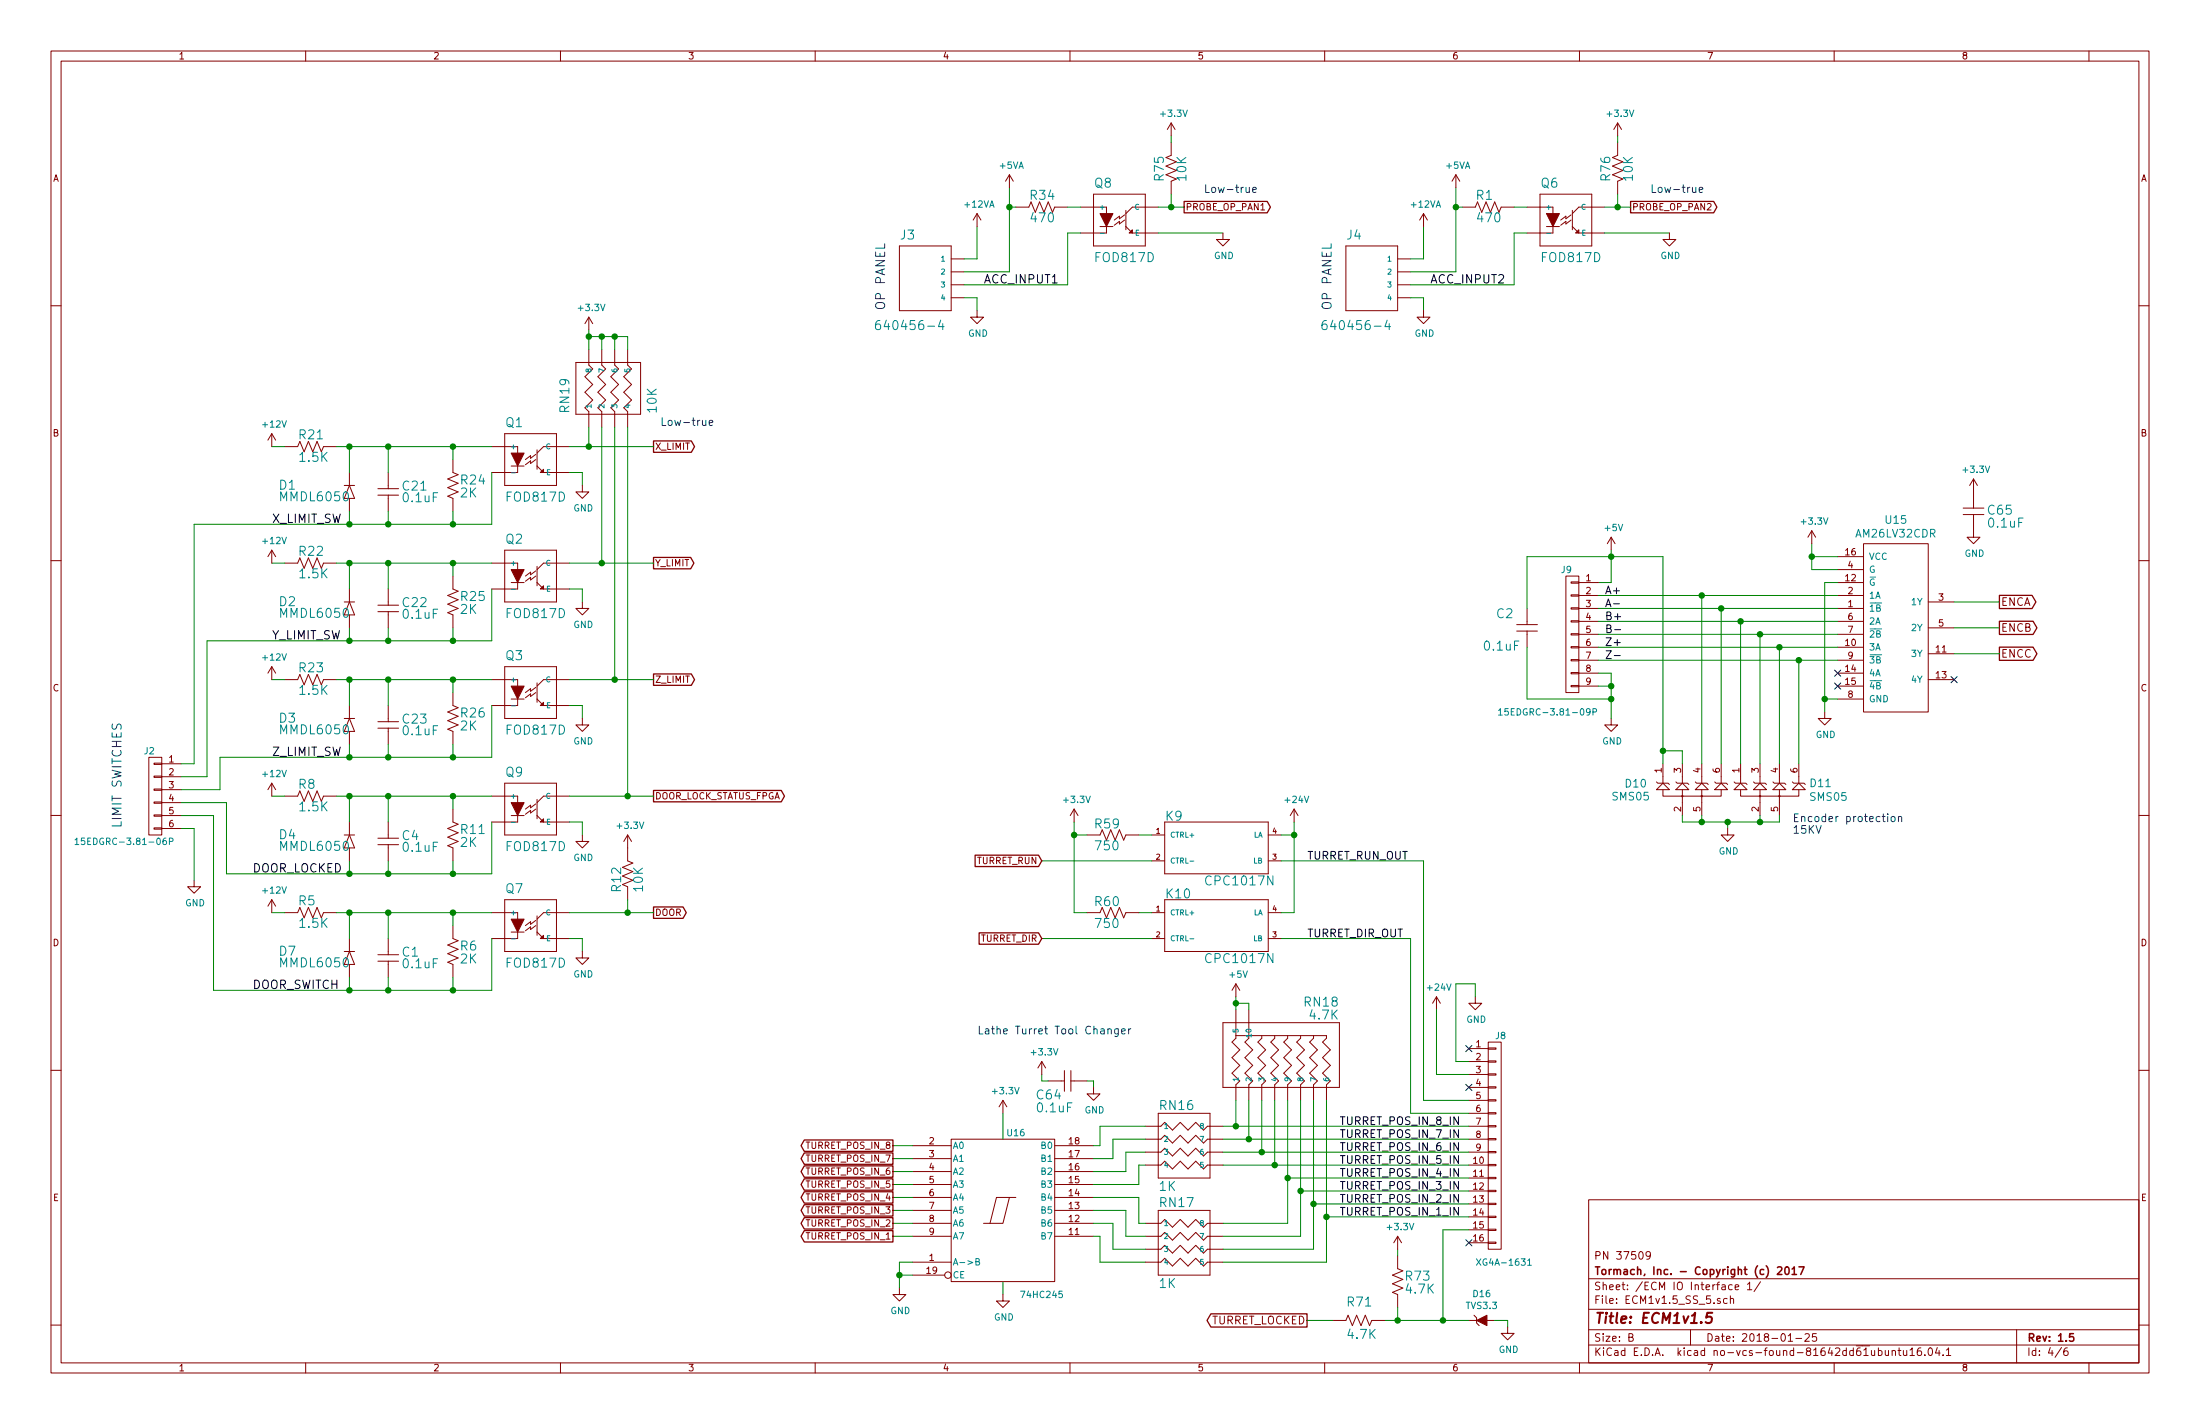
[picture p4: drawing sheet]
<svg xmlns="http://www.w3.org/2000/svg" width="432mm" height="279mm" viewBox="0 0 432 279" stroke-linecap="round" stroke-linejoin="round" font-family="sans-serif">
<g fill="none" stroke="#840000" stroke-width=".2">
<path d="M10 10h411.8v259.4h-411.8zM12 12h407.8v255.4h-407.8zM60 10v2M110 10v2M160 10v2M210 10v2M260 10v2M310 10v2M360 10v2M410 10v2M198.1 34.3l-.7 1.3M198.1 34.3v2.5"/>
<path d="M198.1 34.3l.8 1.3M214.6 38.1h10.2v10.2h-10.2zM229.9 27.9v2.6l-1 .4 2 .9-2 .8 2 .9-2 .8 2 .8-1 .5v2.5M229.9 24.1v2.6M229.9 24.1l-.8 1.3M229.9 24.1l.7 1.3M285.7 34.3l-.7 1.3M285.7 34.3v2.5M285.7 34.3l.8 1.3M302.3 38.1h10.1v10.2h-10.1zM317.5 27.9v2.6l-1 .4 2 .9-2 .8 2 .9-2 .8 2 .8-1 .5v2.5M317.5 24.1v2.6"/>
<path d="M317.5 24.1l-.8 1.3M317.5 24.1l.8 1.3M10 60h2M176.5 48.3h10.2v12.7h-10.2zM186.7 50.8h2.5M186.7 53.3h2.5M186.7 55.9h2.5M186.7 58.4h2.5M191.8 41.9l-.8 1.3M191.8 41.9v2.6M191.8 41.9l.7 1.3M199.4 40.6h2.5l.5-1 .8 2.1 .8-2.1 .9 2.1 .8-2.1 .9 2.1 .4-1.1h2.5"/>
<path d="M212.1 40.6h5.1v1.3M215.9 44.5h2.5M217.2 44.5v1.2h-5.1M220.7 43.2l-1 .7v-.5l-1 .8M220.7 42.2l-1 .7v-.5l-1 .8M221 44.5l1.2 1.2h5.1M221 41.3v3.8M227.3 40.6h-5.1l-1.2 1.3M240 45.7v1.3h1.3l-1.3 1.3-1.2-1.3h1.2M264.2 48.3h10.1v12.7h-10.1zM274.3 50.8h2.6M274.3 53.3h2.6"/>
<path d="M274.3 55.9h2.6M274.3 58.4h2.6M279.4 41.9l-.8 1.3M279.4 41.9v2.6M279.4 41.9l.8 1.3M287 40.6h2.6l.4-1 .8 2.1 .9-2.1 .8 2.1 .9-2.1 .8 2.1 .4-1.1h2.6M299.7 40.6h5.1v1.3M303.5 44.5h2.6M304.8 44.5v1.2h-5.1M308.4 43.2l-1.1 .7v-.5l-1 .8M308.4 42.2l-1.1 .7v-.5l-1 .8M308.6 44.5l1.3 1.2h5.1"/>
<path d="M308.6 41.3v3.8M315 40.6h-5.1l-1.3 1.3M327.7 45.7v1.3h1.2l-1.2 1.3-1.3-1.3h1.3M419.8 60h2M113 71.1h12.7v10.2h-12.7zM115.6 62.2l-.8 1.3M115.6 62.2v2.6M115.6 68.6v3l.7 .8-1.5 1.5 1.5 1.5-1.5 1.6 1.5 1.5-1.5 1.5 .8 .8v3M115.6 62.2l.7 1.3M118.1 68.6v3l.8 .8-1.6 1.5 1.6 1.5-1.6 1.6 1.6 1.5-1.6 1.5 .8 .8v3M120.6 68.6v3l.8 .8-1.5 1.5 1.5 1.5-1.5 1.6 1.5 1.5-1.5 1.5 .7 .8v3M123.2 68.6v3l.8 .8-1.6 1.5 1.6 1.5-1.6 1.6 1.6 1.5-1.6 1.5 .8 .8v3"/>
<path d="M191.8 61v1.2h1.2l-1.2 1.3-1.3-1.3h1.3M279.4 61v1.2h1.3l-1.3 1.3-1.3-1.3h1.3M53.3 85.1v2.5M53.3 85.1l-.7 1.3M53.3 85.1l.8 1.3M55.9 87.6h2.5l.5-1 .8 2 .8-2 .9 2 .8-2 .9 2 .4-1h2.5M67.6 95.3h2M68.6 95.3l1 2.5h-2zM68.6 92.7v2.6M68.6 97.8v2.5M74.2 97.2h4M74.2 95.9h4"/>
<path d="M76.2 92.7v3.2M76.2 97.2v3.1M88.9 90.2v2.5l1 .4-2 .9 2 .8-2 .9 2 .8-2 .9 1 .4v2.5M96.5 87.6h5.1v1.3M99.1 85.1h10.1v10.2h-10.1zM100.3 91.4h2.6M101.6 91.4v1.3h-5.1M105.2 90.2l-1.1 .7v-.5l-1 .8M105.2 89.2l-1.1 .7v-.5l-1 .8M105.4 91.4l1.3 1.3h5.1M105.4 88.3v3.8M111.8 87.6h-5.1l-1.3 1.3"/>
<path d="M114.3 95.3v1.2h1.3l-1.3 1.3-1.3-1.3h1.3M385.3 99.7h4.1M387.3 94v5.7M387.3 94l-.7 1.3M387.3 94l.8 1.3M10 110h2M53.3 108v2.5M53.3 108l-.7 1.2M53.3 108l.8 1.2M55.9 110.5h2.5l.5-1 .8 2 .8-2 .9 2 .8-2 .9 2 .4-1h2.5M67.6 118.1h2M68.6 115.6v2.5"/>
<path d="M68.6 118.1l1 2.6h-2zM74.2 118.7h4M76.2 115.6v3.1M88.9 113v2.6l1 .4-2 .8 2 .9-2 .8 2 .9-2 .8 1 .5v2.5M96.5 110.5h5.1v1.3M99.1 108h10.1v10.1h-10.1zM100.3 114.3h2.6M101.6 114.3v1.3h-5.1M105.2 112l-1.1 .8v-.5l-1 .7M105.2 113l-1.1 .8v-.5l-1 .7M105.4 111.1v3.8M105.4 114.3l1.3 1.3h5.1"/>
<path d="M111.8 110.5h-5.1l-1.3 1.3M114.3 118.1v1.3h1.3l-1.3 1.3-1.3-1.3h1.3M299.7 119.4v3.2M307.3 113h2.6v22.9h-2.6zM308.4 119.3h1.5v.2h-1.5zM308.4 116.7h1.5v.3h-1.5zM308.4 114.2h1.5v.2h-1.5zM309.9 114.3h3.8M309.9 119.4h3.8M309.9 116.8h3.8M316.2 105.4l-.7 1.3M316.2 105.4v2.6"/>
<path d="M316.2 105.4l.8 1.3M355.6 104.1l-.8 1.3M355.6 104.1v2.6M355.6 104.1l.8 1.3M360.7 114.3h5.1M360.7 119.4h5.1M360.7 116.8h5.1M360.7 111.8h5.1M360.7 109.2h5.1M365.8 106.7h12.7v33h-12.7zM378.5 118.1h5M385.3 101h4.1"/>
<path d="M387.3 101v4.4h1.3l-1.3 1.3-1.2-1.3h1.2M419.8 110h2M53.3 130.8v2.6M53.3 130.8l-.7 1.3M53.3 130.8l.8 1.3M55.9 133.4h2.5l.5-1.1 .8 2.1 .8-2.1 .9 2.1 .8-2.1 .9 2.1 .4-1h2.5M68.6 120.7v2.5M68.6 138.4v2.6M74.2 120h4M76.2 120v3.2M76.2 138.4v3.2M88.9 135.9v2.5l1 .5-2 .8 2 .8-2 .9 2 .8-2 .9 1 .4v2.6"/>
<path d="M96.5 133.4h5.1v1.2M99.1 130.8h10.1v10.2h-10.1zM100.3 137.2h2.6M101.6 137.2v1.2h-5.1M105.2 134.9l-1.1 .7v-.5l-1 .8M105.2 135.9l-1.1 .8v-.6l-1 .8M105.4 134v3.8M105.4 137.2l1.3 1.2h5.1M111.8 133.4h-5.1l-1.3 1.2M297.7 123.8h4.1M297.7 122.6h4.1M299.7 123.8v3.2"/>
<path d="M308.4 134.5h1.5v.2h-1.5zM308.4 132h1.5v.2h-1.5zM308.4 129.4h1.5v.3h-1.5zM308.4 126.9h1.5v.2h-1.5zM308.4 124.3h1.5v.3h-1.5zM308.4 121.8h1.5v.2h-1.5zM309.9 121.9h3.8M309.9 124.5h3.8M309.9 129.5h3.8M309.9 127h3.8M309.9 132.1h3.8M309.9 134.6h3.8"/>
<path d="M358.1 139.7v1.3h1.3l-1.3 1.2-1.2-1.2h1.2M360.7 137.2h5.1M360.7 121.9h5.1M360.7 124.5h5.1M360.7 129.5h5.1M360.7 127h5.1M360.7 132.1h5.1M360.7 134.6h5.1M378.5 133.4h5M378.5 123.2h5M378.5 128.3h5M10 160h2"/>
<path d="M29.2 148.6h2.5v15.2h-2.5zM30.2 159.9h1.5v.2h-1.5zM30.2 157.4h1.5v.2h-1.5zM30.2 154.8h1.5v.3h-1.5zM30.2 152.3h1.5v.2h-1.5zM30.2 149.7h1.5v.3h-1.5zM31.7 149.9h3.9M31.7 152.4h3.9M31.7 154.9h3.9M31.7 157.5h3.9M53.3 153.7v2.5M53.3 153.7l-.7 1.2"/>
<path d="M53.3 153.7l.8 1.2M55.9 156.2h2.5l.5-1 .8 2 .8-2 .9 2 .8-2 .9 2 .4-1h2.5M67.6 141h2M68.6 143.5v2.6M68.6 141l1 2.5h-2zM74.2 142.9h4M74.2 141.6h4M76.2 142.9v3.2M88.9 158.8v2.5l1 .4-2 .9 2 .8-2 .9 2 .8-2 .8 1 .5v2.5M96.5 156.2h5.1v1.3M99.1 153.7h10.1v10.1h-10.1zM105.2 157.7l-1.1 .8v-.5l-1 .8"/>
<path d="M105.2 158.8l-1.1 .7v-.5l-1 .8M105.4 156.8v3.9M111.8 156.2h-5.1l-1.3 1.3M114.3 141v1.2h1.3l-1.3 1.3-1.3-1.3h1.3M210.8 158.8l-.7 1.2M210.8 158.8v2.5M210.8 158.8l.8 1.2M254 158.8l-.8 1.2M254 158.8v2.5M254 158.8l.8 1.2M316.2 141v1.2h1.3l-1.3 1.3-1.2-1.3h1.2M325.1 153.4l.3 .3h1"/>
<path d="M326.4 153.7h1l.3 .2M326.4 153.7l1.3 1.2h-2.6zM326.4 154.9v1.3h11.4v-1.3M326.4 149.9v3.8M328.9 153.4l.3 .3h1M330.2 153.7h1l.3 .2M330.2 153.7l1.3 1.2h-2.6zM330.2 149.9v3.8M330.2 154.9v5.1M332.7 153.4l.3 .3h1M334 153.7h1l.3 .2M334 153.7l1.3 1.2h-2.6z"/>
<path d="M334 149.9v3.8M334 154.9v5.1M336.5 153.4l.3 .3h1M337.8 153.7h1l.3 .2M337.8 153.7l1.3 1.2h-2.6zM337.8 149.9v3.8M340.4 153.4l.2 .3h1M341.6 153.7h1l.3 .2M341.6 153.7l1.3 1.2h-2.5zM341.6 154.9v1.3h11.5v-1.3M341.6 149.9v3.8M344.2 153.4l.2 .3h1"/>
<path d="M345.4 153.7h1.1l.2 .2M345.4 153.7l1.3 1.2h-2.5zM345.4 149.9v3.8M345.4 154.9v5.1M348 153.4l.2 .3h1M349.2 153.7h1.1l.2 .2M349.2 153.7l1.3 1.2h-2.5zM349.2 149.9v3.8M349.2 154.9v5.1M351.8 153.4l.2 .3h1.1M353.1 153.7h1l.2 .2M353.1 153.7l1.2 1.2h-2.5z"/>
<path d="M353.1 149.9v3.8M419.8 160h2M30.2 162.4h1.5v.3h-1.5zM31.7 160h3.9M31.7 162.6h3.9M38.1 172.7v1.3h1.3l-1.3 1.3-1.3-1.3h1.3M53.3 176.5l-.7 1.3M53.3 176.5v2.6M53.3 176.5l.8 1.3M55.9 179.1h2.5l.5-1 .8 2 .8-2 .9 2 .8-2 .9 2 .4-1h2.5M67.6 163.8h2M68.6 161.3v2.5"/>
<path d="M68.6 166.4v2.5M68.6 163.8l1 2.6h-2zM74.2 165.7h4M74.2 164.5h4M76.2 161.3v3.2M76.2 165.7v3.2M96.5 179.1h5.1v1.2M99.1 176.5h10.1v10.2h-10.1zM100.3 160h2.6M101.6 160v1.3h-5.1M105.4 179.7v3.8M105.4 160l1.3 1.3h5.1"/>
<path d="M111.8 179.1h-5.1l-1.3 1.2M114.3 163.8v1.3h1.3l-1.3 1.3-1.3-1.3h1.3M123.2 163.8v5.1l1 .4-2 .9 2 .8-2 .9 2 .8-2 .9 1 .4v2.5M123.2 163.8l-.8 1.3M123.2 163.8l.8 1.3M213.4 179.1h2.5l.4-1 .9 2 .8-2 .9 2 .8-2 .8 2 .5-1h2.5M213.4 163.8h2.5l.4-1 .9 2 .8-2 .9 2 .8-2 .8 2 .5-1h2.5M226.1 179.1h2.5M226.1 163.8h2.5M226.1 168.9h2.5M228.6 176.5h20.3v10.2h-20.3zM228.6 161.3h20.3v10.2h-20.3z"/>
<path d="M248.9 179.1h2.6M248.9 163.8h2.6M248.9 168.9h2.6M339.1 162.6v1.2h1.3l-1.3 1.3-1.3-1.3h1.3M67.6 186.7h2M68.6 184.2v2.5M68.6 189.2v2.6M68.6 186.7l1 2.5h-2zM74.2 188.6h4M74.2 187.3h4M76.2 184.2v3.1M76.2 188.6v3.2"/>
<path d="M88.9 181.6v2.6l1 .4-2 .8 2 .9-2 .8 2 .9-2 .8 1 .4v2.6M100.3 182.9h2.6M101.6 182.9v1.3h-5.1M105.2 180.6l-1.1 .8v-.6l-1 .8M105.2 181.6l-1.1 .8v-.5l-1 .7M105.4 182.9l1.3 1.3h5.1M114.3 186.7v1.3h1.3l-1.3 1.2-1.3-1.2h1.3M226.1 184.2h2.5M242.6 193v2.6M242.6 198.1v5.6l-.8 .8 1.5 1.5-1.5 1.5 1.5 1.5-1.5 1.6 1.5 1.5-.7 .8v3M242.6 193l-.8 1.3M242.6 193l.7 1.3"/>
<path d="M245.1 198.1v5.6l-.8 .8 1.6 1.5-1.6 1.5 1.6 1.5-1.6 1.6 1.6 1.5-.8 .8v3M248.9 184.2h2.6M281.9 195.6l-.7 1.3M281.9 195.6v2.5M281.9 195.6l.8 1.3M289.6 195.6v1.3h1.2l-1.2 1.2-1.3-1.2h1.3M10 210h2M196.8 215.9l-.7 1.3M196.8 215.9v2.5M196.8 215.9l.8 1.3M204.5 208.3l-.8 1.3M204.5 208.3v2.5"/>
<path d="M204.5 208.3l.7 1.3M205.7 212.1h3.2M208.9 210.1v4M210.2 210.1v4M210.2 212.1h3.2M214.6 213.4v1.2h1.3l-1.3 1.3-1.2-1.3h1.2M227.3 218.4h10.2v12.7h-10.2zM240 200.7h22.9v12.7h-22.9zM242.6 203.2h17.7v.5l-.7 .8 1.5 1.5-1.5 1.5 1.5 1.5-1.5 1.6 1.5 1.5-.8 .8v3M247.6 203.2v.5l-.7 .8 1.5 1.5-1.5 1.5 1.5 1.5-1.5 1.6 1.5 1.5-.8 .8v3M250.2 203.2v.5l-.8 .8 1.6 1.5-1.6 1.5 1.6 1.5-1.6 1.6 1.6 1.5-.8 .8v3M252.7 203.2v.5l-.7 .8 1.5 1.5-1.5 1.5 1.5 1.5-1.5 1.6 1.5 1.5-.8 .8v3"/>
<path d="M255.3 203.2v.5l-.8 .8 1.5 1.5-1.5 1.5 1.5 1.5-1.5 1.6 1.5 1.5-.7 .8v3M257.8 203.2v.5l-.8 .8 1.6 1.5-1.6 1.5 1.6 1.5-1.6 1.6 1.6 1.5-.8 .8v3M288.3 205.7h3.8M288.3 208.3h3.8M288.3 210.8h3.8M288.3 213.4h3.8M288.3 215.9h3.8M288.3 218.4h3.8M292.1 218.3h1.5v.3h-1.5zM292.1 215.8h1.5v.2h-1.5zM292.1 213.2h1.5v.3h-1.5zM292.1 210.7h1.5v.2h-1.5z"/>
<path d="M292.1 208.2h1.5v.2h-1.5zM292.1 205.6h1.5v.3h-1.5zM292.1 204.5h2.5v40.6h-2.5zM419.8 210h2M179.1 237.5h7.6M179.1 235h7.6M179.1 232.4h7.6M179.1 229.9h7.6M179.1 227.3h7.6M179.1 224.8h7.6M186.7 223.5h20.3v28h-20.3zM198.1 235l-1.3 5h-2.5"/>
<path d="M199.4 235h-3.8l-1.3 5h-1.3M207 237.5h7.6M207 235h7.6M207 232.4h7.6M207 229.9h7.6M207 227.3h7.6M207 224.8h7.6M224.8 228.6h3l.8-.8 1.5 1.6 1.5-1.6 1.6 1.6 1.5-1.6 1.5 1.6 .8-.8h3M224.8 221h3l.8-.8 1.5 1.5 1.5-1.5 1.6 1.5 1.5-1.5 1.5 1.5 .8-.7h3M224.8 223.5h3l.8-.7 1.5 1.5 1.5-1.5 1.6 1.5 1.5-1.5 1.5 1.5 .8-.8h3M224.8 226.1h3l.8-.8 1.5 1.5 1.5-1.5 1.6 1.5 1.5-1.5 1.5 1.5 .8-.7h3M227.3 237.5h10.2v12.7h-10.2z"/>
<path d="M288.3 228.6h3.8M288.3 231.1h3.8M288.3 233.7h3.8M288.3 236.2h3.8M288.3 238.8h3.8M288.3 221h3.8M288.3 223.5h3.8M288.3 226.1h3.8M292.1 238.6h1.5v.3h-1.5zM292.1 236.1h1.5v.2h-1.5zM292.1 233.6h1.5v.2h-1.5zM292.1 231h1.5v.3h-1.5z"/>
<path d="M292.1 228.5h1.5v.2h-1.5zM292.1 225.9h1.5v.3h-1.5zM292.1 223.4h1.5v.2h-1.5zM292.1 220.9h1.5v.2h-1.5zM311.8 235.4h108v32h-108zM10 260h2M176.5 252.7v1.3h1.3l-1.3 1.3-1.2-1.3h1.2M179.1 247.7h7.6M179.1 242.6h7.6M179.1 240h7.6M179.1 250.2h6.3M196.8 254v1.3h1.3l-1.3 1.2-1.2-1.2h1.2"/>
<path d="M207 242.6h7.6M207 240h7.6M224.8 247.7h3l.8-.8 1.5 1.5 1.5-1.5 1.6 1.5 1.5-1.5 1.5 1.5 .8-.7h3M224.8 242.6h3l.8-.8 1.5 1.5 1.5-1.5 1.6 1.5 1.5-1.5 1.5 1.5 .8-.7h3M224.8 240h3l.8-.7 1.5 1.5 1.5-1.5 1.6 1.5 1.5-1.5 1.5 1.5 .8-.8h3M224.8 245.1h3l.8-.8 1.5 1.6 1.5-1.6 1.6 1.6 1.5-1.6 1.5 1.6 .8-.8h3M261.6 259.1h2.6l.4-1 .8 2 .9-2 .8 2 .9-2 .8 2 .4-1h2.6M274.3 242.6v2.5M274.3 246.4v2.5l1 .5-2 .8 2 .8-2 .9 2 .8-2 .9 1 .4v2.5M274.3 242.6l-.7 1.2M274.3 242.6l.8 1.2M288.3 241.3h3.8"/>
<path d="M288.3 243.8h3.8M288.3 259.1h1.5M289.3 258.1l.5 .5v1l.5 .5M291.8 259.1h1.6M292.1 243.7h1.5v.3h-1.5zM292.1 241.2h1.5v.2h-1.5zM311.8 256.9h108M311.8 250.9h108M323.9 246.2l-.3 .3-.4-.1-.1-.2 .1-.6h.4l.2 .1a1.19 1.19 0 0 1-.2 1.3l-.4 .1M339 254.8h-.4l-.3 .2 .1 .7h.6M339.6 254.9l.3-.1h.3l.1 1M339.6 254.3v1.5"/>
<path d="M340 252.1h-.5l-.2 .2v.6l.2 .2 .5-.1M340.6 252.6l.7-.2-.1-.3h-.4l-.2 .2v.7h.6M343 252l.4-.4v1.5M343 253.1h.8M345.5 251.5l-1.2 1.9M419.8 260h2M60 267.4v2M110 267.4v2M160 267.4v2M210 267.4v2M260 267.4v2M295.9 260.4v1.2h1.3l-1.3 1.3-1.3-1.3h1.3"/>
<path d="M310 267.4v2M311.8 263.9h108M311.8 260.9h108M319.7 262.4l.7-.1 .1-.2-.1-.4h-.7v1.5h.6l.2-.2 .1-.3-.4-.3M331.8 260.9v3M351 263.2h.8M352.5 262.6h1.1M354.3 261.8l.5-.1 .3 .1v.3l-.9 1.1h.9M356.5 261.7h-.7l-.1 .7 .2-.1h.5l.2 .2-.1 .5-.2 .2-.6-.2M360 267.4v2M368.7 265h.4l.3 .3-.1 .5-.2 .2-.4-.1M368.7 264.5v1.5"/>
<path d="M370 265l.1 .9 .4 .1 .2-.2M370.7 265v1M371.4 265.1v-.1a.37 .37 0 0 1 .6 .2v.8M371.4 265v1M372.5 265h.6M372.7 264.5v1.3l.4 .2M373.6 265v.8a.39 .39 0 0 0 .6 0M374.2 265v1M374.9 264.9l.4-.4v1.5M374.9 266h.8M377 264.5h-.4a1.11 1.11 0 0 0-.1 1.4l.4 .1 .2-.2 .1-.5-.3-.3-.4 .1-.2 .2M377.8 265.8v.2"/>
<path d="M378.6 264.6l.2-.1a.86 .86 0 0 1 .1 1.5 .79 .79 0 0 1-.3-1.4zM380.2 264.4l-.3 1.1h.9M380.6 265v1M381.4 265.8v.2M382 264.9l.4-.4v1.5M382 266h.9M395.8 260.9v6.5M404.6 264.4l-1.2 1.9M405.8 264.5h-.4a.96 .96 0 0 0 0 1.5l.4-.2 .1-.5-.3-.3-.4 .1-.1 .2M410 267.4v2"/>
<circle cx="330.2" cy="156.2" r=".13"/>
<circle cx="334" cy="156.2" r=".13"/>
<circle cx="345.4" cy="156.2" r=".13"/>
<circle cx="349.3" cy="156.2" r=".13"/>
<circle cx="186.1" cy="250.2" r=".63"/>
</g>
<path d="M348.9 248.7l.6-.1 .2 .4-.9 1.1h.9M350.4 248.7l.4-.1a.94 .94 0 0 1 0 1.5l-.4-.3zM351.7 249l.5-.4v1.5M351.7 250.1h.9M353.1 248.6h1l-.7 1.5M407 261.7h-.8v.7l.2-.1h.5l.1 .2v.5l-.2 .2-.6-.2" fill="none" stroke="#840000" stroke-width=".3"/>
<path d="M336.1 257.6h-1l-.2 .9 .3-.2 .7 .1 .1 .3-.2 .7a.8 .8 0 0 1-1 0" fill="none" stroke="#840000" stroke-width=".41"/>
<g fill="none" stroke="#008484" stroke-width=".2">
<path d="M216 45.8h.7M303.6 45.8h.8M172.7 62.9a.75 .75 0 0 0-.9 .8v.6l.2 .3 .5 .1 .3-.2v-.6l-.1-.2-.5-.1-.4 .3M184.6 62.8l-.4 1.3h1.1M185 63.5v1.2M260.3 62.9a.75 .75 0 0 0-.8 .8v.6l.1 .3 .5 .1 .3-.2 .1-.6-.2-.2-.5-.1-.3 .3M272.3 62.8l-.5 1.3h1.1M272.7 63.5v1.2M100.4 92.8h.8M100.4 115.6h.8M100.4 138.5h.8M294.1 139.4l.4-.4v1.3"/>
<path d="M312.6 139.7l.7-.1v-.4l-.7-.2v1.3M294.1 140.3h.8M14.7 164.8l.4-.4v1.3M14.7 165.7h.8M33.2 165.1l.7-.1v-.4l-.7-.2v1.3M100.4 161.3h.8M233.6 169h.7M100.4 184.2h.8M233.6 184.2h.7M191.5 247.5h.6l.1-.4-.7-.2v1.3h.5l.3-.2v-.2l-.3-.3M289.8 247l.9 1.3M290.7 247l-.9 1.3"/>
<path d="M299.8 247.3l.4-.3v1.3M299.8 248.3h.8"/>
</g>
<g fill="#840000" stroke="#840000" stroke-width=".2">
<path d="M100.3 88.9h2.6l-1.3 2.5z"/>
<path d="M106 92.7l.7-.6v.6z"/>
<path d="M100.3 111.8h2.6l-1.3 2.5z"/>
<path d="M106 115.6l.7-.7v.7z"/>
<path d="M100.3 134.6h2.6l-1.3 2.6z"/>
<path d="M106 138.4l.7-.6v.6z"/>
<path d="M215.9 41.9h2.5l-1.2 2.6z"/>
<path d="M221.6 45.7l.6-.6v.6z"/>
<path d="M303.5 41.9h2.6l-1.3 2.6z"/>
<path d="M309.2 45.7l.7-.6v.6z"/>
<path d="M100.3 180.3h2.6l-1.3 2.6z"/>
<path d="M106 184.2l.7-.7v.7z"/>
<path d="M289.8 259.1l2-1v2z"/>
<path d="M100.3 157.5h2.6l-1.3 2.5z"/>
<path d="M106 161.3l.7-.6v.6z"/>
</g>
<g fill="none" stroke="#840000" stroke-width=".25">
<path d="M232.4 39.5h16.3l.7 1.1-.7 1.2h-16.3zM320 39.5h16.3l.7 1.1-.7 1.2h-16.3zM128.3 86.5h7.4l.6 1.1-.6 1.1h-7.4zM128.3 109.4h7.3l.6 1.1-.6 1.1h-7.3zM392.4 116.8h6.4l.8 1.3-.8 1.3h-6.4zM128.3 132.2h7.4l.6 1.2-.6 1.1h-7.4zM392.4 121.9h6.6l.8 1.3-.8 1.3h-6.6zM392.4 127h6.6l.8 1.3-.8 1.3h-6.6zM128.3 155.1h25l.7 1.1-.7 1.1h-25zM128.3 178h5.8l.6 1.1-.6 1.1h-5.8zM191.4 167.8h12.4l.7 1.1-.7 1.1h-12.4zM192.2 183h11.6l.7 1.2-.7 1.1h-11.6z"/>
<path d="M157.9 223.7h17.4v2.2h-17.4l-.7-1.1zM157.9 226.2h17.4v2.2h-17.4l-.7-1.1zM157.9 228.8h17.4v2.2h-17.4l-.7-1.1zM157.9 231.3h17.4v2.2h-17.4l-.7-1.1zM157.9 233.8h17.4v2.3h-17.4l-.7-1.1zM157.9 236.4h17.4v2.2h-17.4l-.7-1.1zM157.9 238.9h17.4v2.2h-17.4l-.7-1.1zM157.9 241.5h17.4v2.2h-17.4l-.7-1.1zM237.7 257.8h18.8v2.6h-18.8l-.8-1.3z"/>
</g>
<g fill="none" stroke="#0000c2" stroke-width=".2">
<path d="M244.6 36.8v.7a.37 .37 0 0 0 .3 .3 .37 .37 0 0 0 .3-.2M245.2 36.8v1M245.9 37.3l.7-.2-.1-.3h-.4l-.2 .2v.7h.6M332.2 36.8v.7a.37 .37 0 0 0 .3 .3 .37 .37 0 0 0 .3-.2M332.8 36.8v1M333.5 37.3l.7-.2-.1-.3h-.4l-.2 .2 .1 .7h.5M137.9 82.5v.8a.37 .37 0 0 0 .3 .2 .37 .37 0 0 0 .3-.2M138.5 82.5v1M139.2 83l.7-.2-.1-.2-.4-.1-.2 .2 .1 .7h.5M370.5 159.7v.1M370.5 160.2v1M371.2 160.3l.2-.1 .5 .1 .1 .6-.2 .2-.4 .1-.2-.1z"/>
<path d="M372.6 160.3l.2-.1 .4 .1 .1 .9M372.6 160.2v1M217.4 202l.1-.1a.37 .37 0 0 1 .6 .2v.8M219.5 201.9v1.2l-.3 .3-.4-.1M219.5 201.9h-.5l-.2 .2 .1 .7h.6M220.1 202.4l.8-.2-.1-.3h-.5l-.2 .2 .1 .7h.6M221.5 201.9v1M221.9 201.9l-.4 .2"/>
</g>
<path d="M316.7 118.5h1.2M315.2 127.7h1.1l-1.1 1.5h1.1M315.4 123.3l.7-.1 .1-.2-.1-.3-.7-.1v1.5h.6l.2-.1 .1-.4-.4-.3M316.8 128.6h1.2M316.9 123.5h1.2" fill="none" stroke="#000" stroke-width=".2"/>
<path d="M360.1 131.5l1.2 1.2M360.1 134l1.2 1.2M361.3 131.5l-1.2 1.2M361.3 134l-1.2 1.2M382.9 132.7l1.2 1.3M384.1 132.7l-1.2 1.3M287.7 212.8l1.2 1.2M287.7 205.1l1.2 1.2M288.9 212.8l-1.2 1.2M288.9 205.1l-1.2 1.2M287.7 243.2l1.2 1.2M288.9 243.2l-1.2 1.2" fill="none" stroke="#000084" stroke-width=".2"/>
<g fill="none" stroke="#008400" stroke-width=".2">
<path d="M198.1 36.8v16.5h-8.9M229.9 26.7v1.2M229.9 38.1v2.5M285.7 36.8v16.5h-8.8M317.5 26.7v1.2M317.5 38.1v2.5M189.2 58.4h2.6v2.6M191.8 44.5v6.3h-2.6M198.1 40.6h1.3M209.5 40.6h2.6M212.1 45.7h-2.6v10.2h-20.3M227.3 45.7h12.7"/>
<path d="M227.3 40.6h5.1M276.9 58.4h2.5v2.6M279.4 44.5v6.3h-2.5M285.7 40.6h1.3M297.2 40.6h2.5M299.7 45.7h-2.5v10.2h-20.3M315 45.7h12.7M315 40.6h5M115.6 64.8v3.8M115.6 66h7.6v2.6M118.1 66v2.6M120.6 66v2.6"/>
<path d="M53.3 87.6h2.6M66 87.6h30.5M68.6 87.6v5.1M76.2 87.6v5.1M88.9 87.6v2.6M96.5 92.7v10.2h-58.4v47h-2.5M111.8 87.6h16.5M111.8 92.7h2.5v2.6M115.6 83.8v3.8M118.1 83.8v26.7M120.6 83.8v49.6M123.2 83.8v72.4"/>
<path d="M53.3 110.5h2.6M66 110.5h30.5M68.6 100.3v2.6M68.6 110.5v5.1M76.2 100.3v2.6M76.2 110.5v5.1M88.9 100.3v2.6M88.9 110.5v2.5M96.5 115.6v10.1h-55.9v26.7h-5M111.8 110.5h16.5M111.8 115.6h2.5v2.5M299.7 119.4v-10.2h26.7v40.7"/>
<path d="M313.7 116.8h47M313.7 119.4h47M316.2 108v6.3h-2.5M334 116.8v33.1M337.8 119.4v30.5M355.6 109.2h5.1M355.6 106.7v5.1h5.1M360.7 114.3h-2.6v25.4M383.5 118.1h8.9M53.3 133.4h2.6M66 133.4h30.5M68.6 123.2v2.5"/>
<path d="M68.6 133.4v5M76.2 123.2v2.5M76.2 133.4v5M88.9 123.2v2.5M88.9 133.4v2.5M96.5 138.4v10.2h-53.3v6.3h-7.6M111.8 133.4h16.5M111.8 138.4h2.5v2.6M299.7 127v10.2h16.5M313.7 132.1h2.5v8.9M313.7 134.6h2.5M313.7 121.9h47"/>
<path d="M313.7 124.5h47M313.7 127h47M313.7 129.5h47M341.6 121.9v28M345.4 124.5v25.4M349.2 127v22.9M353.1 129.5v20.4M358.1 137.2h2.6M383.5 123.2h8.9M383.5 128.3h8.9M35.6 157.5h8.8v14h52.1v-10.2M53.3 156.2h2.6"/>
<path d="M66 156.2h30.5M68.6 146.1v2.5M68.6 156.2v5.1M76.2 146.1v2.5M76.2 156.2v5.1M88.9 146.1v2.5M88.9 156.2v2.6M111.8 156.2h16.5M326.4 147.3h3.8v2.6M35.6 162.6h2.5v10.1M35.6 160h6.3v34.3h54.6v-10.1M53.3 179.1h2.6"/>
<path d="M66 179.1h30.5M68.6 168.9v2.6M68.6 179.1v5.1M76.2 168.9v2.6M76.2 179.1v5.1M88.9 168.9v2.6M88.9 179.1v2.5M111.8 161.3h2.5v2.5M111.8 179.1h16.5M123.2 176.5v2.6M204.5 168.9h21.6M210.8 161.3v17.8h2.6"/>
<path d="M210.8 163.8h2.6M223.5 179.1h2.6M223.5 163.8h2.6M251.5 168.9h27.9v47h8.9M251.5 163.8h2.5M254 161.3v17.8h-2.5M330.2 160v1.3h19v-1.3M334 160v1.3M339.1 161.3v1.3M345.4 160v1.3M68.6 191.8v2.5M76.2 191.8v2.5"/>
<path d="M88.9 191.8v2.5M111.8 184.2h2.5v2.5M204.5 184.2h21.6M242.6 195.6v2.5M242.6 196.9h2.5v1.2M251.5 184.2h25.4v34.2h11.4M281.9 198.1v12.7h6.4M289.6 195.6v-2.6h-3.9v15.3h2.6M196.8 218.4v5.1M204.5 210.8v1.3h1.2M213.4 212.1h1.2v1.3M242.6 215.9v5.1"/>
<path d="M245.1 215.9v7.6M247.6 215.9v10.2M250.2 215.9v12.7M252.7 215.9v24.1h-12.7M255.3 215.9v26.7h-15.3M257.8 215.9v29.2h-17.8M260.3 215.9v31.8h-20.3M175.3 235h3.8M175.3 237.5h3.8M175.3 232.4h3.8M175.3 229.9h3.8M175.3 227.3h3.8"/>
<path d="M175.3 224.8h3.8M214.6 235h8.9v5h1.3M214.6 237.5h6.4v5.1h3.8M224.8 228.6h-1.3v3.8h-8.9M224.8 226.1h-3.8v3.8h-6.4M224.8 223.5h-6.4v3.8h-3.8M224.8 221h-8.9v3.8h-1.3M240 228.6h48.3M240 226.1h48.3M240 223.5h48.3M240 221h48.3M252.7 231.1h35.6"/>
<path d="M255.3 233.7h33M257.8 236.2h30.5M260.3 238.8h28M175.3 240h3.8M175.3 242.6h3.8M176.5 250.2h2.6M179.1 247.7h-2.6v5M196.8 251.5v2.5M214.6 240h3.8v5.1h6.4M214.6 242.6h1.3v5.1h8.9M256.5 259.1h5.1M271.8 259.1h16.5"/>
<path d="M274.3 245.1v1.3M274.3 256.5v2.6M288.3 241.3h-5.1v17.8M293.4 259.1h2.5v1.3"/>
</g>
<g fill="#008400" stroke="#008400" stroke-width=".25">
<circle cx="198.1" cy="40.6" r=".51"/>
<circle cx="88.9" cy="87.6" r=".51"/>
<circle cx="76.2" cy="87.6" r=".51"/>
<circle cx="68.6" cy="87.6" r=".51"/>
<circle cx="88.9" cy="110.5" r=".51"/>
<circle cx="76.2" cy="110.5" r=".51"/>
<circle cx="68.6" cy="110.5" r=".51"/>
<circle cx="88.9" cy="133.4" r=".51"/>
<circle cx="76.2" cy="133.4" r=".51"/>
<circle cx="68.6" cy="133.4" r=".51"/>
<circle cx="76.2" cy="102.9" r=".51"/>
<circle cx="88.9" cy="102.9" r=".51"/>
<circle cx="68.6" cy="102.9" r=".51"/>
<circle cx="76.2" cy="125.7" r=".51"/>
<circle cx="88.9" cy="125.7" r=".51"/>
<circle cx="68.6" cy="125.7" r=".51"/>
<circle cx="76.2" cy="148.6" r=".51"/>
<circle cx="88.9" cy="148.6" r=".51"/>
<circle cx="68.6" cy="148.6" r=".51"/>
<circle cx="285.7" cy="40.6" r=".51"/>
<circle cx="88.9" cy="179.1" r=".51"/>
<circle cx="76.2" cy="179.1" r=".51"/>
<circle cx="68.6" cy="179.1" r=".51"/>
<circle cx="76.2" cy="194.3" r=".51"/>
<circle cx="88.9" cy="194.3" r=".51"/>
<circle cx="68.6" cy="194.3" r=".51"/>
<circle cx="345.4" cy="161.3" r=".51"/>
<circle cx="339.1" cy="161.3" r=".51"/>
<circle cx="334" cy="161.3" r=".51"/>
<circle cx="316.2" cy="137.2" r=".51"/>
<circle cx="316.2" cy="109.2" r=".51"/>
<circle cx="334" cy="116.8" r=".51"/>
<circle cx="337.8" cy="119.4" r=".51"/>
<circle cx="341.6" cy="121.9" r=".51"/>
<circle cx="345.4" cy="124.5" r=".51"/>
<circle cx="349.2" cy="127" r=".51"/>
<circle cx="353.1" cy="129.5" r=".51"/>
<circle cx="355.6" cy="109.2" r=".51"/>
<circle cx="358.1" cy="137.2" r=".51"/>
<circle cx="176.5" cy="250.2" r=".51"/>
<circle cx="210.8" cy="163.8" r=".51"/>
<circle cx="254" cy="163.8" r=".51"/>
<circle cx="242.6" cy="196.9" r=".51"/>
<circle cx="316.2" cy="134.6" r=".51"/>
<circle cx="252.7" cy="231.1" r=".51"/>
<circle cx="255.3" cy="233.7" r=".51"/>
<circle cx="257.8" cy="236.2" r=".51"/>
<circle cx="260.3" cy="238.8" r=".51"/>
<circle cx="250.2" cy="228.6" r=".51"/>
<circle cx="247.7" cy="226.1" r=".51"/>
<circle cx="245.1" cy="223.5" r=".51"/>
<circle cx="242.6" cy="221" r=".51"/>
<circle cx="115.6" cy="66" r=".51"/>
<circle cx="118.1" cy="66" r=".51"/>
<circle cx="120.7" cy="66" r=".51"/>
<circle cx="115.6" cy="87.6" r=".51"/>
<circle cx="118.1" cy="110.5" r=".51"/>
<circle cx="120.7" cy="133.4" r=".51"/>
<circle cx="123.2" cy="179.1" r=".51"/>
<circle cx="229.9" cy="40.6" r=".51"/>
<circle cx="317.5" cy="40.6" r=".51"/>
<circle cx="274.3" cy="259.1" r=".51"/>
<circle cx="283.2" cy="259.1" r=".51"/>
<circle cx="326.4" cy="147.3" r=".51"/>
<circle cx="88.9" cy="156.2" r=".51"/>
<circle cx="76.2" cy="156.2" r=".51"/>
<circle cx="68.6" cy="156.2" r=".51"/>
<circle cx="76.2" cy="171.5" r=".51"/>
<circle cx="88.9" cy="171.5" r=".51"/>
<circle cx="68.6" cy="171.5" r=".51"/>
<circle cx="123.2" cy="156.2" r=".51"/>
</g>
<text font-size="2.8" fill="#840000" x="312.8" y="259.7">Title: ECM1v1.5</text>
<g font-size="2.5" fill="#008484">
<text x="228.4" y="35.4" transform="rotate(-90 228.4 35.4)">R75</text>
<text x="232.9" y="35.4" transform="rotate(-90 232.9 35.4)">10K</text>
<text x="316.1" y="35.4" transform="rotate(-90 316.1 35.4)">R76</text>
<text x="320.5" y="35.4" transform="rotate(-90 320.5 35.4)">10K</text>
<text x="202.3" y="39.2">R34</text>
<text x="214.9" y="36.8">Q8</text>
<text x="289.8" y="39.2">R1</text>
<text x="302.5" y="36.8">Q6</text>
<text x="176.8" y="47">J3</text>
<text x="202.5" y="43.6">470</text>
<text x="264.4" y="47">J4</text>
<text x="290.1" y="43.6">470</text>
<text x="215.1" y="51.4">FOD817D</text>
<text x="302.8" y="51.4">FOD817D</text>
<text x="173.3" y="64.8">640456-4</text>
<text x="260.9" y="64.8">640456-4</text>
<text x="99.3" y="83.8">Q1</text>
<text x="111.8" y="80.8" transform="rotate(-90 111.8 80.8)">RN19</text>
<text x="128.9" y="80.9" transform="rotate(-90 128.9 80.9)">10K</text>
<text x="58.8" y="86.2">R21</text>
<text x="58.9" y="90.6">1.5K</text>
<text x="90.6" y="95.1">R24</text>
<text x="54.8" y="96.1">D1</text>
<text x="55.2" y="98.4">MMDL6050</text>
<text x="79.1" y="96.3">C21</text>
<text x="79.2" y="98.6">0.1uF</text>
<text x="90.4" y="97.6">2K</text>
<text x="99.6" y="98.4">FOD817D</text>
<text x="390.3" y="101">C65</text>
<text x="99.3" y="106.7">Q2</text>
<text x="390.4" y="103.5">0.1uF</text>
<text x="58.8" y="109.1">R22</text>
<text x="58.9" y="113.5">1.5K</text>
<text x="54.8" y="118.9">D2</text>
<text x="79.1" y="119.1">C22</text>
<text x="90.6" y="117.9">R25</text>
<text x="55.2" y="121.2">MMDL6050</text>
<text x="79.2" y="121.4">0.1uF</text>
<text x="90.4" y="120.5">2K</text>
<text x="99.6" y="121.3">FOD817D</text>
<text x="293.8" y="121.3">C2</text>
<text x="58.8" y="131.9">R23</text>
<text x="99.3" y="129.5">Q3</text>
<text x="291.5" y="127.7">0.1uF</text>
<text x="58.9" y="136.3">1.5K</text>
<text x="54.8" y="141.8">D3</text>
<text x="79.1" y="142">C23</text>
<text x="90.4" y="143.3">2K</text>
<text x="90.6" y="140.8">R26</text>
<text x="55.2" y="144.1">MMDL6050</text>
<text x="79.2" y="144.3">0.1uF</text>
<text x="99.6" y="144.1">FOD817D</text>
<text x="58.6" y="154.8">R8</text>
<text x="99.3" y="152.4">Q9</text>
<text x="58.9" y="159.2">1.5K</text>
<text x="228.8" y="161">K9</text>
<text x="54.8" y="164.7">D4</text>
<text x="55.2" y="167">MMDL6050</text>
<text x="79" y="164.8">C4</text>
<text x="79.2" y="167.1">0.1uF</text>
<text x="90.4" y="166.2">2K</text>
<text x="90.6" y="163.7">R11</text>
<text x="99.6" y="167">FOD817D</text>
<text x="215" y="162.6">R59</text>
<text x="215.2" y="166.9">750</text>
<text x="237" y="173.7">CPC1017N</text>
<text x="58.6" y="177.6">R5</text>
<text x="99.3" y="175.3">Q7</text>
<text x="121.9" y="174.9" transform="rotate(-90 121.9 174.9)">R12</text>
<text x="126.2" y="174.9" transform="rotate(-90 126.2 174.9)">10K</text>
<text x="215" y="177.8">R60</text>
<text x="229" y="176.3">K10</text>
<text x="58.9" y="182.1">1.5K</text>
<text x="215.2" y="182.1">750</text>
<text x="54.8" y="187.5">D7</text>
<text x="55.2" y="189.8">MMDL6050</text>
<text x="79" y="187.7">C1</text>
<text x="79.2" y="190">0.1uF</text>
<text x="90.4" y="186.5">R6</text>
<text x="90.4" y="189.1">2K</text>
<text x="99.6" y="189.9">FOD817D</text>
<text x="237" y="189">CPC1017N</text>
<text x="256.1" y="197.5">RN18</text>
<text x="257.2" y="200.1">4.7K</text>
<text x="203.6" y="215.7">C64</text>
<text x="203.7" y="218.3">0.1uF</text>
<text x="227.8" y="217.8">RN16</text>
<text x="227.6" y="233.7">1K</text>
<text x="227.8" y="236.9">RN17</text>
<text x="276" y="251.3">R73</text>
<text x="227.6" y="252.7">1K</text>
<text x="264.5" y="256.4">R71</text>
<text x="276" y="253.8">4.7K</text>
<text x="264.6" y="262.7">4.7K</text>
</g>
<g font-size="2.5" fill="#0000c2">
<text x="173.7" y="61" transform="rotate(-90 173.7 61)">OP PANEL</text>
<text x="261.4" y="61" transform="rotate(-90 261.4 61)">OP PANEL</text>
<text x="23.9" y="162.6" transform="rotate(-90 23.9 162.6)">LIMIT SWITCHES</text>
</g>
<g font-size="2.3">
<text x="193" y="55.6">ACC_INPUT1</text>
<text x="280.7" y="55.6">ACC_INPUT2</text>
<text x="53.3" y="102.6">X_LIMIT_SW</text>
<text x="53.3" y="125.5">Y_LIMIT_SW</text>
<text x="53.3" y="148.3">Z_LIMIT_SW</text>
<text x="49.5" y="171.2">DOOR_LOCKED</text>
<text x="49.5" y="194.1">DOOR_SWITCH</text>
</g>
<g font-size="2.1" fill="#0000c2">
<text x="236.2" y="37.8">Low-true</text>
<text x="323.8" y="37.8">Low-true</text>
<text x="129.5" y="83.6">Low-true</text>
<text x="351.8" y="161.3">Encoder protection</text>
<text x="351.8" y="163.6">15KV</text>
<text x="191.8" y="202.9">Lathe Turret Tool Changer</text>
</g>
<g font-size="2.1" fill="#008484">
<text x="364.4" y="105.5">AM26LV32CDR</text>
<text x="370.2" y="102.8">U15</text>
<text x="319.1" y="154.5">D10</text>
<text x="355.4" y="154.4">D11</text>
<text x="316.6" y="157">SMS05</text>
<text x="355.4" y="157.1">SMS05</text>
</g>
<g font-size="2.1">
<text x="315" y="116.6">A+</text>
<text x="315" y="119.1">A-</text>
<text x="315" y="121.7">B+</text>
<text x="315" y="126.7">Z+</text>
<text x="256.5" y="168.7">TURRET_RUN_OUT</text>
<text x="256.5" y="183.9">TURRET_DIR_OUT</text>
<text x="262.9" y="220.7">TURRET_POS_IN_8_IN</text>
<text x="262.9" y="223.3">TURRET_POS_IN_7_IN</text>
<text x="262.9" y="225.8">TURRET_POS_IN_6_IN</text>
<text x="262.9" y="228.3">TURRET_POS_IN_5_IN</text>
<text x="262.9" y="230.9">TURRET_POS_IN_4_IN</text>
<text x="262.9" y="233.4">TURRET_POS_IN_3_IN</text>
<text x="262.9" y="236">TURRET_POS_IN_2_IN</text>
<text x="262.9" y="238.5">TURRET_POS_IN_1_IN</text>
</g>
<g font-size="2.1" fill="#840000">
<text x="392.7" y="118.9">ENCA</text>
<text x="392.7" y="124">ENCB</text>
<text x="392.7" y="129">ENCC</text>
<text x="312.8" y="250.1">Tormach, Inc. - Copyright (c) 2017</text>
<text x="312.8" y="247.1">PN 37509</text>
<text x="312.8" y="255.8">File: ECM1v1.5_SS_5.sch</text>
<text x="312.8" y="253.1">Sheet: /ECM IO Interface 1/</text>
<text x="237.5" y="259.8">TURRET_LOCKED</text>
<text x="312.8" y="263.2">Size: B</text>
<text x="334.8" y="263.2">Date: 2018-01-25</text>
<text x="397.8" y="263.2">Rev: 1.5</text>
<text x="312.8" y="266">KiCad E.D.A. kicad no-vcs-found-81642dd61ubuntu16.04.1</text>
<text x="397.8" y="266">Id: 4/6</text>
</g>
<g font-size="1.8" fill="#840000">
<text x="35" y="11.6">1</text>
<text x="85" y="11.6">2</text>
<text x="135" y="11.6">3</text>
<text x="185" y="11.6">4</text>
<text x="235" y="11.6">5</text>
<text x="285" y="11.6">6</text>
<text x="335" y="11.6">7</text>
<text x="385" y="11.6">8</text>
<text x="10.4" y="35.6">A</text>
<text x="420.2" y="35.6">A</text>
<text x="232.7" y="41.3">PROBE_OP_PAN1</text>
<text x="320.3" y="41.3">PROBE_OP_PAN2</text>
<text x="10.4" y="85.6">B</text>
<text x="128.5" y="88.3">X_LIMIT</text>
<text x="420.2" y="85.6">B</text>
<text x="128.5" y="111.1">Y_LIMIT</text>
<text x="362.3" y="109">16</text>
<text x="362.7" y="111.5">4</text>
<text x="311.3" y="114">1</text>
<text x="311.3" y="116.6">2</text>
<text x="311.3" y="119.1">3</text>
<text x="362.3" y="114">12</text>
<text x="362.7" y="119.1">1</text>
<text x="362.7" y="116.6">2</text>
<text x="380.5" y="117.9">3</text>
<text x="311.3" y="121.7">4</text>
<text x="311.3" y="124.2">5</text>
<text x="362.7" y="121.7">6</text>
<text x="362.7" y="124.2">7</text>
<text x="380.5" y="122.9">5</text>
<text x="311.3" y="126.7">6</text>
<text x="311.3" y="129.3">7</text>
<text x="311.3" y="131.8">8</text>
<text x="362.3" y="126.7">10</text>
<text x="362.3" y="131.8">14</text>
<text x="362.7" y="129.3">9</text>
<text x="380" y="128">11</text>
<text x="10.4" y="135.6">C</text>
<text x="128.5" y="134">Z_LIMIT</text>
<text x="311.3" y="134.4">9</text>
<text x="362.3" y="134.4">15</text>
<text x="362.7" y="136.9">8</text>
<text x="380" y="133.1">13</text>
<text x="420.2" y="135.6">C</text>
<text x="33.2" y="149.6">1</text>
<text x="33.2" y="152.1">2</text>
<text x="33.2" y="154.7">3</text>
<text x="326.1" y="151.6" transform="rotate(-90 326.1 151.6)">1</text>
<text x="329.9" y="151.6" transform="rotate(-90 329.9 151.6)">3</text>
<text x="333.8" y="151.6" transform="rotate(-90 333.8 151.6)">4</text>
<text x="337.6" y="151.6" transform="rotate(-90 337.6 151.6)">6</text>
<text x="341.4" y="151.6" transform="rotate(-90 341.4 151.6)">1</text>
<text x="345.2" y="151.6" transform="rotate(-90 345.2 151.6)">3</text>
<text x="349" y="151.6" transform="rotate(-90 349 151.6)">4</text>
<text x="352.8" y="151.6" transform="rotate(-90 352.8 151.6)">6</text>
<text x="33.2" y="157.2">4</text>
<text x="33.2" y="159.8">5</text>
<text x="128.5" y="156.8">DOOR_LOCK_STATUS_FPGA</text>
<text x="329.9" y="159.2" transform="rotate(-90 329.9 159.2)">2</text>
<text x="333.8" y="159.2" transform="rotate(-90 333.8 159.2)">5</text>
<text x="345.2" y="159.2" transform="rotate(-90 345.2 159.2)">2</text>
<text x="349" y="159.2" transform="rotate(-90 349 159.2)">5</text>
<text x="33.2" y="162.3">6</text>
<text x="191.7" y="169.5">TURRET_RUN</text>
<text x="128.5" y="179.7">DOOR</text>
<text x="10.4" y="185.6">D</text>
<text x="192.5" y="184.8">TURRET_DIR</text>
<text x="420.2" y="185.6">D</text>
<text x="289.7" y="205.5">1</text>
<text x="289.7" y="208">2</text>
<text x="289.7" y="210.6">3</text>
<text x="289.7" y="213.1">4</text>
<text x="289.7" y="215.6">5</text>
<text x="289.7" y="218.2">6</text>
<text x="289.7" y="220.7">7</text>
<text x="158.4" y="225.4">TURRET_POS_IN_8</text>
<text x="158.4" y="228">TURRET_POS_IN_7</text>
<text x="182.4" y="224.5">2</text>
<text x="182.4" y="227.1">3</text>
<text x="209.9" y="227.1">17</text>
<text x="209.9" y="224.5">18</text>
<text x="289.7" y="223.3">8</text>
<text x="289.7" y="225.8">9</text>
<text x="158.4" y="230.5">TURRET_POS_IN_6</text>
<text x="158.4" y="233">TURRET_POS_IN_5</text>
<text x="182.4" y="229.6">4</text>
<text x="182.4" y="232.2">5</text>
<text x="209.9" y="232.2">15</text>
<text x="209.9" y="229.6">16</text>
<text x="289.2" y="228.3">10</text>
<text x="289.2" y="230.9">11</text>
<text x="289.2" y="233.4">12</text>
<text x="10.4" y="235.6">E</text>
<text x="158.4" y="235.6">TURRET_POS_IN_4</text>
<text x="158.4" y="238.1">TURRET_POS_IN_3</text>
<text x="182.4" y="234.7">6</text>
<text x="182.4" y="237.2">7</text>
<text x="182.4" y="239.8">8</text>
<text x="209.9" y="239.8">12</text>
<text x="209.9" y="237.2">13</text>
<text x="209.9" y="234.7">14</text>
<text x="289.2" y="236">13</text>
<text x="289.2" y="238.5">14</text>
<text x="420.2" y="235.6">E</text>
<text x="158.4" y="240.7">TURRET_POS_IN_2</text>
<text x="158.4" y="243.2">TURRET_POS_IN_1</text>
<text x="182.4" y="242.3">9</text>
<text x="209.9" y="242.3">11</text>
<text x="289.2" y="241">15</text>
<text x="289.2" y="243.6">16</text>
<text x="181.9" y="249.9">19</text>
<text x="182.4" y="247.4">1</text>
<text x="35" y="269">1</text>
<text x="85" y="269">2</text>
<text x="135" y="269">3</text>
<text x="185" y="269">4</text>
<text x="235" y="269">5</text>
<text x="285" y="269">6</text>
<text x="335" y="269">7</text>
<text x="385" y="269">8</text>
</g>
<g font-size="1.8" fill="#008484">
<text x="228" y="22.9">+3.3V</text>
<text x="315.6" y="22.9">+3.3V</text>
<text x="196.3" y="33.1">+5VA</text>
<text x="283.9" y="33.1">+5VA</text>
<text x="189.4" y="40.7">+12VA</text>
<text x="277.1" y="40.7">+12VA</text>
<text x="238.3" y="50.8">GND</text>
<text x="325.9" y="50.8">GND</text>
<text x="113.7" y="61">+3.3V</text>
<text x="190" y="66.1">GND</text>
<text x="277.6" y="66.1">GND</text>
<text x="51.7" y="83.9">+12V</text>
<text x="385.5" y="92.8">+3.3V</text>
<text x="112.5" y="100.4">GND</text>
<text x="51.7" y="106.8">+12V</text>
<text x="315.1" y="104.2">+5V</text>
<text x="353.7" y="102.9">+3.3V</text>
<text x="306.5" y="112.4">J9</text>
<text x="366.8" y="112.4">G</text>
<text x="366.8" y="109.9">VCC</text>
<text x="385.6" y="109.2">GND</text>
<text x="366.8" y="117.5">1A</text>
<text x="366.8" y="114.9">G</text>
<text x="375.3" y="118.7">1Y</text>
<text x="112.5" y="123.2">GND</text>
<text x="366.8" y="120">1B</text>
<text x="366.8" y="122.6">2A</text>
<text x="366.8" y="125.1">2B</text>
<text x="375.3" y="123.8">2Y</text>
<text x="51.7" y="129.6">+12V</text>
<text x="366.8" y="130.2">3B</text>
<text x="366.8" y="127.6">3A</text>
<text x="375.3" y="128.9">3Y</text>
<text x="366.8" y="137.8">GND</text>
<text x="366.8" y="132.7">4A</text>
<text x="366.8" y="135.3">4B</text>
<text x="375.3" y="134">4Y</text>
<text x="295.7" y="140.4">15EDGRC-3.81-09P</text>
<text x="28.3" y="148">J2</text>
<text x="112.5" y="146.1">GND</text>
<text x="314.5" y="146.1">GND</text>
<text x="356.4" y="144.8">GND</text>
<text x="51.7" y="152.5">+12V</text>
<text x="208.9" y="157.6">+3.3V</text>
<text x="252.4" y="157.6">+24V</text>
<text x="16.3" y="165.8">15EDGRC-3.81-06P</text>
<text x="121.3" y="162.6">+3.3V</text>
<text x="337.3" y="167.7">GND</text>
<text x="112.5" y="168.9">GND</text>
<text x="36.3" y="177.8">GND</text>
<text x="51.7" y="175.3">+12V</text>
<text x="112.5" y="191.8">GND</text>
<text x="241.4" y="191.8">+5V</text>
<text x="280.3" y="194.4">+24V</text>
<text x="287.8" y="200.7">GND</text>
<text x="293.6" y="203.9">J8</text>
<text x="202.6" y="207.1">+3.3V</text>
<text x="195" y="214.7">+3.3V</text>
<text x="212.9" y="218.5">GND</text>
<text x="186.9" y="225.4">A0</text>
<text x="186.9" y="228">A1</text>
<text x="197.8" y="222.9">U16</text>
<text x="204.5" y="228">B1</text>
<text x="204.5" y="225.4">B0</text>
<text x="186.9" y="230.5">A2</text>
<text x="186.9" y="233">A3</text>
<text x="204.5" y="233">B3</text>
<text x="204.5" y="230.5">B2</text>
<text x="186.9" y="235.6">A4</text>
<text x="186.9" y="238.1">A5</text>
<text x="204.5" y="238.1">B5</text>
<text x="204.5" y="235.6">B4</text>
<text x="186.9" y="240.7">A6</text>
<text x="186.9" y="243.2">A7</text>
<text x="204.5" y="243.2">B7</text>
<text x="204.5" y="240.7">B6</text>
<text x="272.4" y="241.4">+3.3V</text>
<text x="186.9" y="248.3">A-&gt;B</text>
<text x="186.9" y="250.8">CE</text>
<text x="290.6" y="248.3">XG4A-1631</text>
<text x="174.8" y="257.8">GND</text>
<text x="200.7" y="254.7">74HC245</text>
<text x="287.9" y="256.8">TVS3.3</text>
<text x="289.2" y="254.5">D16</text>
<text x="195.1" y="259.1">GND</text>
<text x="294.2" y="265.5">GND</text>
</g>
<g font-size="1.4" fill="#008484">
<text x="215.6" y="41.1">+</text>
<text x="222.8" y="41.1">C</text>
<text x="303.3" y="41.1">+</text>
<text x="310.4" y="41.1">C</text>
<text x="222.8" y="46.2">E</text>
<text x="310.5" y="46.2">E</text>
<text x="184.9" y="51.3">1</text>
<text x="184.9" y="53.8">2</text>
<text x="272.5" y="51.3">1</text>
<text x="272.5" y="53.8">2</text>
<text x="184.9" y="56.4">3</text>
<text x="184.9" y="58.9">4</text>
<text x="272.5" y="56.4">3</text>
<text x="272.5" y="58.9">4</text>
<text x="116.1" y="72.9" transform="rotate(-90 116.1 72.9)">8</text>
<text x="118.6" y="72.9" transform="rotate(-90 118.6 72.9)">7</text>
<text x="121.2" y="72.9" transform="rotate(-90 121.2 72.9)">6</text>
<text x="123.7" y="72.9" transform="rotate(-90 123.7 72.9)">5</text>
<text x="116.1" y="80.3" transform="rotate(-90 116.1 80.3)">1</text>
<text x="118.6" y="80.3" transform="rotate(-90 118.6 80.3)">2</text>
<text x="121.2" y="80.3" transform="rotate(-90 121.2 80.3)">3</text>
<text x="123.7" y="80.3" transform="rotate(-90 123.7 80.3)">4</text>
<text x="100.1" y="88.1">+</text>
<text x="107.2" y="88.1">C</text>
<text x="107.3" y="93.2">E</text>
<text x="100.1" y="111">+</text>
<text x="107.2" y="111">C</text>
<text x="107.3" y="116.1">E</text>
<text x="100.1" y="133.9">+</text>
<text x="107.2" y="133.9">C</text>
<text x="107.3" y="138.9">E</text>
<text x="100.1" y="156.7">+</text>
<text x="107.2" y="156.7">C</text>
<text x="107.3" y="161.8">E</text>
<text x="229.6" y="164.3">CTRL+</text>
<text x="246" y="164.3">LA</text>
<text x="229.6" y="169.4">CTRL-</text>
<text x="246" y="169.4">LB</text>
<text x="100.1" y="179.6">+</text>
<text x="107.2" y="179.6">C</text>
<text x="229.6" y="179.6">CTRL+</text>
<text x="246" y="179.6">LA</text>
<text x="107.3" y="184.7">E</text>
<text x="229.6" y="184.7">CTRL-</text>
<text x="246" y="184.7">LB</text>
<text x="243.1" y="202.5" transform="rotate(-90 243.1 202.5)">5</text>
<text x="245.6" y="203.3" transform="rotate(-90 245.6 203.3)">10</text>
<text x="243.1" y="212.3" transform="rotate(-90 243.1 212.3)">1</text>
<text x="245.6" y="212.3" transform="rotate(-90 245.6 212.3)">2</text>
<text x="248.2" y="212.3" transform="rotate(-90 248.2 212.3)">3</text>
<text x="250.7" y="212.3" transform="rotate(-90 250.7 212.3)">4</text>
<text x="253.2" y="212.3" transform="rotate(-90 253.2 212.3)">9</text>
<text x="255.8" y="212.3" transform="rotate(-90 255.8 212.3)">8</text>
<text x="258.3" y="212.3" transform="rotate(-90 258.3 212.3)">7</text>
<text x="260.9" y="212.3" transform="rotate(-90 260.9 212.3)">6</text>
<text x="228.3" y="221.5">1</text>
<text x="235.7" y="221.5">8</text>
<text x="228.3" y="224">2</text>
<text x="228.3" y="226.6">3</text>
<text x="235.7" y="226.6">6</text>
<text x="235.7" y="224">7</text>
<text x="228.3" y="229.1">4</text>
<text x="235.7" y="229.1">5</text>
<text x="228.3" y="240.5">1</text>
<text x="228.3" y="243.1">2</text>
<text x="228.3" y="245.6">3</text>
<text x="235.7" y="245.6">6</text>
<text x="235.7" y="243.1">7</text>
<text x="235.7" y="240.5">8</text>
<text x="228.3" y="248.2">4</text>
<text x="235.7" y="248.2">5</text>
</g>
<g font-size="1.4" fill="#840000">
<text x="226.9" y="163.6">1</text>
<text x="249.8" y="163.6">4</text>
<text x="226.9" y="168.7">2</text>
<text x="249.8" y="168.7">3</text>
<text x="226.9" y="178.8">1</text>
<text x="249.8" y="178.8">4</text>
<text x="226.9" y="183.9">2</text>
<text x="249.8" y="183.9">3</text>
</g>
</svg>
